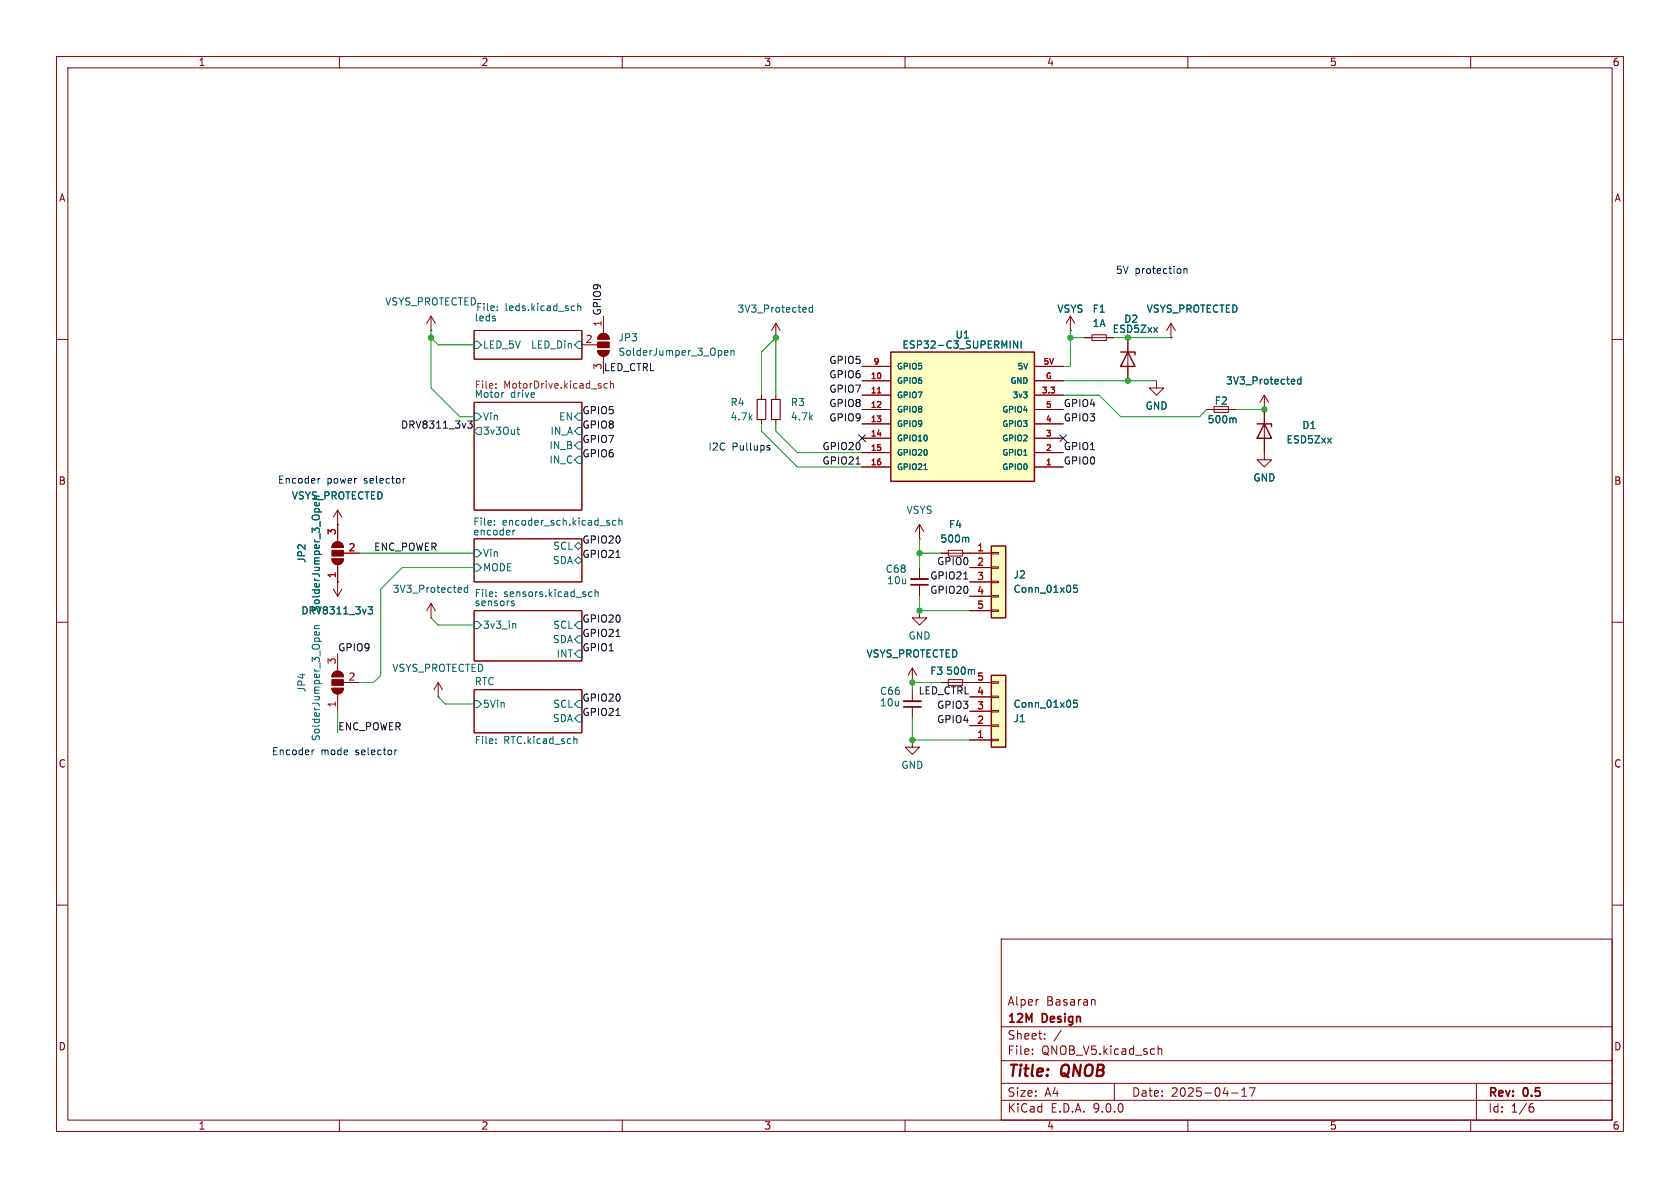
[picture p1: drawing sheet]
<svg xmlns="http://www.w3.org/2000/svg" width="297mm" height="210mm" viewBox="0 0 297 210" stroke-linecap="round" stroke-linejoin="round" font-family="sans-serif">
<g fill="none" stroke="#840000" stroke-width=".18">
<path d="M10 10h277v190h-277zM12 12h273v186h-273zM60 10v2M110 10v2M160 10v2M210 10v2M260 10v2M76.2 58.4h.1M76.2 55.9l-.8 1.3M76.2 55.9l.8 1.3M76.2 55.9v2.5M83.8 58.4h19.1v5.1h-19.1z"/>
<path d="M106 59.2a1.02 1.02 0 0 1 1.1-.2 1.02 1.02 0 0 1 .6 .9h-2zM106.7 55.9v3M137.2 59.7h.1M137.2 57.2l-.8 1.2M137.2 57.2l.7 1.2M137.2 57.2v2.5M189.2 58.4h.1M189.2 55.9l-.7 1.3M189.2 55.9l.8 1.3M189.2 55.9v2.5M191.8 59.7h5M193 59.2h2.6v1h-2.6z"/>
<path d="M207 59.7h.1M207 57.2l-.8 1.2M207 57.2l.8 1.2M207 57.2v2.5M10 60h2M83.8 71.1h19.1v19.1h-19.1zM102.9 61h2.8M105.7 62h2a1.02 1.02 0 0 1-1 1 1.02 1.02 0 0 1-1-1zM106.7 63v3M134.6 69.9v.7M134.6 74.2v.7M285 60h2"/>
<path d="M59.7 92.7h.1M59.7 90.2v2.5M59.7 90.2l-.8 1.2M59.7 90.2l.8 1.2M83.8 95.3h19.1v7.6h-19.1zM10 110h2M58.9 104.1l.8 1.3M59 118.9a1.02 1.02 0 0 1 1.1-.2 1.02 1.02 0 0 1 .6 .9h-2zM59.7 102.9h.1M59.7 102.9v2.5M59.7 115.6v3M60.5 104.1l-.8 1.3"/>
<path d="M83.8 108h19.1v8.8h-19.1zM285 110h2M58.7 121.7h2a1.02 1.02 0 0 1-1 1 1.02 1.02 0 0 1-1-1zM59.7 122.7v3M60.7 120.7h2.8M83.8 121.9h19.1v7.6h-19.1zM161.3 130.8v1.3h1.3l-1.3 1.3-1.3-1.3h1.3M10 160h2M177 166h108v32h-108zM193.2 176.7h.2l.2 .2v.8M285 160h2M60 198v2"/>
<path d="M110 198v2M160 198v2M177 194.5h108M177 191.5h108M177 187.5h108M177 181.5h108M182.5 186.3v.1M182.5 185.5v.1M184.7 183.6v.1M184.7 182.8v.1M187.6 182.1l-1.3 2M197 191.5v3"/>
<path d="M204.7 184.9v1.5M204.7 185.5l.3-.1 .3 .1 .1 .9M210 198v2M217.7 193.2h1.2M219.5 193.8h.9M219.5 192.7l.5-.4v1.5M220.9 192.3h1l-.7 1.5M260 198v2M261 191.5v6.5M270.6 195.7h.4l.2 .3-.1 .5-.5 .1M271 195.1l-.4 .1"/>
</g>
<g fill="none" stroke="#006464" stroke-width=".18">
<path d="M87.9 54.8v.1M87.9 54.1v.2M101.2 54.1h.4M101.6 54.9h-.4M102.1 54.2l.2-.1h.3l.1 .8M102.1 53.6v1.3M142.5 54.4v.2l-.6 .2M143.6 53.9v1.3M143.6 54.4l-.3-.1-.3 .3 .1 .5h.5M83.8 60.3h.7l.6 .7-.6 .6h-.7zM83.8 73h.7l.6 .7-.6 .6h-.7zM84.5 75.6h.6v1.2h-.6l-.7-.6z"/>
<path d="M91.4 75.9h.5M91.5 76.6l.4 .2M101.6 76.2l.6-.6h.7v1.2h-.7zM102.2 60.3h.7v1.3h-.7l-.6-.6zM102.2 78.1h.7v1.3h-.7l-.6-.7zM102.2 73h.7v1.3h-.7l-.6-.6zM128.1 62.4l.6-.1-.1-.3h-.3l-.2 .1v.6h.5M129.2 62.1l.2-.1h.3l.1 .8M129.2 62v.8M83.8 97.2h.7l.6 .6-.6 .6h-.7zM83.8 99.7h.7l.6 .6-.6 .7h-.7zM87.4 92.7v.1"/>
<path d="M87.4 92.1v.1M90.7 93.7v.9M101.6 81.3l.6-.7h.7v1.3h-.7zM101.6 99.1l.6-.7 .7 .7-.7 .6zM101.6 96.5l.6-.6 .7 .6-.7 .7zM107.7 92.5v.3M108.9 92.1l-.4-.1-.2 .2 .1 .6h.5M109.4 92.1l.2-.1 .3 .1 .1 .7M109.4 91.6v1.2M55.6 111.1h.9M56.4 111.7l.1 .4-.2 .2-.6-.1v-.5h.2l.1 .6M56.5 110.6h-.8l-.1 .3 .1 .2"/>
<path d="M65.1 107.3h.8l-.5 .4 .4 .2v.5l-.2 .1h-.5M83.8 109.9h.7l.6 .6-.6 .6h-.7zM87.7 104.7v.1M87.7 105.3v.2M90.8 106.7l.1 .1v.2l-.4 .1M90.8 110.2l.4 .2v.7M101.6 115.6l.6-.7h.7v1.3h-.7zM102.2 109.9h.7v1.2h-.7l-.6-.6zM102.2 112.4h.7v1.3h-.7l-.6-.7zM104.1 105.2l.2 .3 .4-.1M104.7 104.7l-.4-.1-.2 .3M105.2 104.7l.2-.1 .3 .1 .1 .8"/>
<path d="M105.2 104.2v1.3M83.8 123.8h.7l.6 .7-.6 .6h-.7zM87.7 131.3v.1M87.7 130.7v.1M101.5 130.7h.4l.1 .7M101.6 127l.6-.6h.7v1.2h-.7zM102.2 123.8h.7v1.3h-.7l-.6-.6z"/>
</g>
<path d="M87.7 68.5v.1M87.7 68.5l-.1 .1M87.7 67.8v.2M107.4 67.8h-.4l-.2 .2 .1 .6h.5M107.9 67.9l.2-.1h.3l.1 .8M107.9 67.4v1.2" fill="none" stroke="#725600" stroke-width=".18"/>
<path d="M133.9 70.6h1.5v3.6h-1.5z" fill="none" stroke="#840000" stroke-width=".2"/>
<g fill="#840000" stroke="#840000" stroke-width=".18">
<path d="M106 59.2a1.02 1.02 0 0 1 1.1-.2 1.02 1.02 0 0 1 .6 .9h-2z"/>
<path d="M105.7 60.5h2v1h-2z"/>
<path d="M105.7 62h2a1.02 1.02 0 0 1-1 1 1.02 1.02 0 0 1-1-1z"/>
<path d="M58.7 121.7h2a1.02 1.02 0 0 1-1 1 1.02 1.02 0 0 1-1-1z"/>
<path d="M58.7 120.1h2v1.1h-2z"/>
<path d="M59 118.9a1.02 1.02 0 0 1 1.1-.2 1.02 1.02 0 0 1 .6 .9h-2z"/>
</g>
<path d="M175.3 96.5h2.5v12.7h-2.5z" fill="#ffffc2"/>
<path d="M175.3 96.5h2.5v12.7h-2.5z" fill="none" stroke="#840000" stroke-width=".25"/>
<path d="M171.4 97.8h3.9M175.3 97.7h1.2v.2h-1.2zM171.4 100.3h3.9M171.4 102.9h3.9M171.4 105.4h3.9M171.4 108h3.9M175.3 100.2h1.2v.3h-1.2zM175.3 102.7h1.2v.3h-1.2zM175.3 105.3h1.2v.2h-1.2zM175.3 107.8h1.2v.3h-1.2z" fill="none" stroke="#840000" stroke-width=".18"/>
<path d="M190.4 103.4h-.6v.7l.1-.2 .5 .1 .1 .2-.1 .4-.2 .1-.4-.1" fill="none" stroke="#006464" stroke-width=".18"/>
<path d="M157.5 62.2h25.4v22.9h-25.4z" fill="#ffffc2"/>
<path d="M157.5 62.2h25.4v22.9h-25.4zM198.1 62.2h2.6v.5M199.4 62.2l1.3 2.6h-2.6zM222.2 74.9h2.6v.5M223.5 74.9l1.3 2.6h-2.6z" fill="none" stroke="#840000" stroke-width=".25"/>
<g fill="none" stroke="#840000" stroke-width=".18">
<path d="M199.4 59.7v7.6M152.4 67.3h5.1M152.4 64.8h5.1M152.4 77.5h5.1M152.4 74.9h5.1M152.4 72.4h5.1M152.4 69.9h5.1M182.9 67.3h5.1M182.9 64.8h5.1M182.9 77.5h5.1M182.9 74.9h5.1M182.9 72.4h5.1"/>
<path d="M182.9 69.9h5.1M213.4 72.4h5M214.6 71.9h2.6v1h-2.6zM223.5 72.4h.1M223.5 69.9v11.4h1.3l-1.3 1.3-1.3-1.3h1.3M223.5 69.9l-.7 1.2M223.5 69.9l.8 1.2M58.7 98.8h2a1.02 1.02 0 0 1-1 1 1.02 1.02 0 0 1-1-1zM59 96.1a1.02 1.02 0 0 1 1.1-.3 1.02 1.02 0 0 1 .6 1h-2zM59.7 92.7v3.1M59.7 99.8v3.1M60.7 97.8h2.8"/>
<path d="M152.4 82.6h5.1M152.4 80h5.1M162.6 95.3h.1M162.6 92.7l-.8 1.3M162.6 92.7l.7 1.3M162.6 92.7v2.6M166.4 97.8h5M167.6 97.3h2.6v1h-2.6zM182.9 82.6h5.1M182.9 80h5.1M76.2 109.2h.1M76.2 106.7l-.8 1.3"/>
<path d="M76.2 106.7l.8 1.3M76.2 106.7v2.5M77.5 123.2h.1M77.5 120.7l-.8 1.2M77.5 120.7l.7 1.2M77.5 120.7v2.5"/>
</g>
<g fill="none" stroke="#006464" stroke-width=".18">
<path d="M179.9 60.3v1.2l-.7-1.2v1.2M180.5 60.3v1.2M218.1 73.9l.4 .2v.6M228.8 67.1l.1 .2-.6 .2M230 66.6v1.3M230 67.1l-.4-.1-.2 .3 .1 .5h.5M55.6 89.2l.2 .2h.5l.2-.2M55.9 88.8l.1 .6M163.3 83h.6M170.9 95l.4 .2v.6M81.5 103.9l.1 .3-.6 .1M82.7 103.4v1.3"/>
<path d="M82.7 103.9h-.4l-.2 .2 .1 .6h.5"/>
</g>
<path d="M155.1 69.5h.6" fill="none" stroke="#a90000" stroke-width=".18"/>
<g fill="#840000" stroke="#840000" stroke-width=".18">
<path d="M58.7 98.8h2a1.02 1.02 0 0 1-1 1 1.02 1.02 0 0 1-1-1z"/>
<path d="M58.7 97.3h2v1h-2z"/>
<path d="M59 96.1a1.02 1.02 0 0 1 1.1-.3 1.02 1.02 0 0 1 .6 1h-2z"/>
</g>
<path d="M175.3 119.4h2.5v12.7h-2.5z" fill="#ffffc2"/>
<path d="M175.3 119.4h2.5v12.7h-2.5z" fill="none" stroke="#840000" stroke-width=".25"/>
<g fill="none" stroke="#840000" stroke-width=".18">
<path d="M189.2 58.4h.1M191.8 59.7h1.2M195.6 59.7h1.2M199.4 59.7v2.5M207 59.7h.1M137.2 69.9v.7M137.2 74.2v.7M152.4 72.4h5.1M152.4 67.3h5.1M152.4 64.8h5.1M152.4 77.5h5.1M152.4 74.9h5.1"/>
<path d="M152.4 69.9h5.1M182.9 72.4h5.1M182.9 67.3h5.1M182.9 64.8h5.1M182.9 77.5h5.1M182.9 74.9h5.1M182.9 69.9h5.1M199.4 64.8v2.5M204.5 67.3v1.3h1.2l-1.2 1.3-1.3-1.3h1.3M213.4 72.4h1.2M217.2 72.4h1.2M223.5 72.4h.1"/>
<path d="M223.5 72.4v2.5M223.5 77.5v2.5M59.7 92.7h.1M59.7 92.7v2.6M61 97.8h2.5M152.4 82.6h5.1M152.4 80h5.1M166.4 97.8h1.2M170.2 97.8h5.1M182.9 82.6h5.1M182.9 80h5.1M59.7 102.9h.1"/>
<path d="M59.7 100.3v2.6M161.3 118.1l-.8 1.3M161.3 118.1l.8 1.3M161.3 118.1v2.6M162.6 108v1.2h1.2l-1.2 1.3-1.3-1.3h1.3M162.6 100.3v2.1M162.6 103.4v2M171.4 100.3h3.9M171.4 102.9h3.9M171.4 105.4h3.9M171.4 108h3.9M161.3 120.7h.1"/>
<path d="M161.3 121.9v2.1M161.3 125v2M166.4 120.7h8.9M167.6 120.1h2.6v1.1h-2.6zM171.4 130.8h3.9M171.4 128.3h3.9M171.4 125.7h3.9M171.4 123.2h3.9M175.3 130.7h1.2v.2h-1.2zM175.3 128.1h1.2v.3h-1.2zM175.3 125.6h1.2v.3h-1.2zM175.3 123.1h1.2v.2h-1.2z"/>
<path d="M175.3 120.5h1.2v.3h-1.2z"/>
</g>
<g fill="none" stroke="#006464" stroke-width=".18">
<path d="M179.9 60.3v1.2l-.7-1.2v1.2M180.5 60.3v1.2M218.1 73.9l.4 .2v.6M228.8 67.1l.1 .2-.6 .2M230 66.6v1.3M230 67.1l-.4-.1-.2 .3 .1 .5h.5M55.6 89.2l.2 .2h.5l.2-.2M55.9 88.8l.1 .6M163.3 83h.6M170.9 95l.4 .2v.6M65.1 107.3h.8l-.5 .4 .4 .2v.5l-.2 .1h-.5M171.9 118.4l.4 .1v.7"/>
<path d="M190.4 103.4h-.6v.7l.1-.2 .5 .1 .1 .2-.1 .4-.2 .1-.4-.1M190.4 123.8h-.6v.6l.1-.1h.5l.1 .2-.1 .4-.2 .1-.4-.1"/>
</g>
<path d="M161 103.4h3.1M159.8 125h3" fill="none" stroke="#840000" stroke-width=".3"/>
<path d="M161 102.4h3.1M159.8 124h3" fill="none" stroke="#840000" stroke-width=".33"/>
<path d="M136.4 70.6h1.5v3.6h-1.5z" fill="none" stroke="#840000" stroke-width=".2"/>
<path d="M82.7 74.4h.8l-.4 .5 .3 .1v.6l-.2 .1-.4-.1M108.9 98.5h.7M151.3 82h.8M108.9 112.5h.7M170.4 102.4h.7M108.9 126.5h.7" fill="none" stroke="#0f0f0f" stroke-width=".18"/>
<g fill="none" stroke="#009600" stroke-width=".18">
<path d="M76.2 59.7l1.3 1.3h6.3M76.2 58.4v10.2l5.1 5.1h2.5M189.2 59.7h2.6M189.2 58.4v6.4h-1.2M196.8 59.7h10.2M134.6 69.9v-7.7l2.6-2.5v10.2M134.6 74.9v1.3l6.4 6.4h11.4M137.2 74.9v1.3l3.8 3.8h11.4M188 69.9h6.3l3.8 3.8h14l1.3-1.3M188 67.3h16.5M218.4 72.4h5.1M63.5 97.8h20.3"/>
<path d="M162.6 97.8h3.8M162.6 95.3v5M76.2 109.2l1.3 1.3h6.3M83.8 100.3h-12.7l-3.8 3.8v15.3l-1.3 1.3h-2.5M162.6 105.4v2.6h8.8M59.7 125.7v3.8M77.5 123.2l1.2 1.3h5.1M161.3 127v3.8h10.1M166.4 120.7h-5.1v1.2"/>
</g>
<path d="M151.8 76.9l1.2 1.2M153 76.9l-1.2 1.2M187.4 76.9l1.2 1.2M188.6 76.9l-1.2 1.2" fill="none" stroke="#000084" stroke-width=".18"/>
<path d="M209.3 47.5v.8M209.3 47.6l.2-.1h.3v.8M135.6 79.1l.5 .2v.2l-.4 .1M135.6 78.8h.5M56.6 84.6l-.4 .2M71.3 84.6v.8M71.6 84.6l-.3 .2M55.5 132.6l-.3 .2M69.8 132.6v.8M70.2 132.6l-.4 .2" fill="none" stroke="#0000c2" stroke-width=".18"/>
<path d="M155.1 69.5h.6" fill="none" stroke="#a90000" stroke-width=".18"/>
<g fill="#009600" stroke="#009600" stroke-width=".18">
<circle cx="76.2" cy="59.7" r=".46"/>
<circle cx="199.4" cy="59.7" r=".46"/>
<circle cx="223.5" cy="72.4" r=".46"/>
<circle cx="199.4" cy="67.3" r=".46"/>
<circle cx="189.2" cy="59.7" r=".46"/>
<circle cx="137.2" cy="59.7" r=".46"/>
<circle cx="162.6" cy="97.8" r=".46"/>
<circle cx="161.3" cy="130.8" r=".46"/>
<circle cx="162.6" cy="108" r=".46"/>
<circle cx="161.3" cy="120.7" r=".46"/>
</g>
<g font-size="2.8" fill="#840000">
<text x="178" y="190.9">Title:</text>
<text x="187.7" y="190.9">QNOB</text>
</g>
<g font-size="2.1" fill="#840000">
<text x="178" y="178">Alper</text>
<text x="184.9" y="178">Basaran</text>
<text x="178" y="184">Sheet:</text>
<text x="178" y="181.2">12M</text>
<text x="184.3" y="181.2">Design</text>
<text x="178" y="186.7">File:</text>
<text x="184.1" y="186.7">QNOB_V5.kicad_sch</text>
<text x="178" y="196.9">KiCad</text>
<text x="178" y="194.1">Size:</text>
<text x="184.7" y="194.1">A4</text>
<text x="185.7" y="196.9">E.D.A.</text>
<text x="193.3" y="196.9">9.0.0</text>
<text x="200" y="194.1">Date:</text>
<text x="207" y="194.1">2025-04-17</text>
<text x="263" y="194.3">Rev:</text>
<text x="263" y="196.9">Id:</text>
<text x="267.1" y="196.9">1/6</text>
<text x="269.4" y="194.3">0.5</text>
</g>
<g font-size="1.8" fill="#840000">
<text x="35" y="11.9">1</text>
<text x="85" y="11.9">2</text>
<text x="135" y="11.9">3</text>
<text x="185" y="11.9">4</text>
<text x="235" y="11.9">5</text>
<text x="285" y="11.9">6</text>
<text x="10.3" y="35.9">A</text>
<text x="285.3" y="35.9">A</text>
<text x="10.3" y="85.9">B</text>
<text x="285.3" y="85.9">B</text>
<text x="10.3" y="135.9">C</text>
<text x="285.3" y="135.9">C</text>
<text x="10.3" y="185.9">D</text>
<text x="285.3" y="185.9">D</text>
<text x="35" y="199.9">1</text>
<text x="85" y="199.9">2</text>
<text x="135" y="199.9">3</text>
<text x="185" y="199.9">4</text>
<text x="235" y="199.9">5</text>
<text x="285" y="199.9">6</text>
</g>
<g font-size="1.8" fill="#0000c2">
<text x="197.2" y="48.6">5V</text>
<text x="200.6" y="48.6">protection</text>
<text x="125.1" y="79.9">I2C</text>
<text x="129.4" y="79.9">Pullups</text>
<text x="49" y="85.7">Encoder</text>
<text x="57.8" y="85.7">power</text>
<text x="64.4" y="85.7">selector</text>
<text x="48" y="133.7">Encoder</text>
<text x="56.7" y="133.7">mode</text>
<text x="63" y="133.7">selector</text>
</g>
<g font-size="1.8" fill="#006464">
<text x="68" y="54.2">VSYS_PROTECTED</text>
<text x="83.8" y="56.9">leds</text>
<text x="84.1" y="55.3">File:</text>
<text x="89.3" y="55.3">leds.kicad_sch</text>
<text x="130.3" y="55.5">3V3_Protected</text>
<text x="186.8" y="55.5">VSYS</text>
<text x="193.1" y="55.5">F1</text>
<text x="193.1" y="58">1A</text>
<text x="196.6" y="59">ESD5Zxx</text>
<text x="198.6" y="57.3">D2</text>
<text x="202.6" y="55.5">VSYS_PROTECTED</text>
<text x="85.3" y="61.8">LED_5V</text>
<text x="93.8" y="61.8">LED_Din</text>
<text x="109.2" y="60.6">JP3</text>
<text x="109.2" y="63.1">SolderJumper_3_Open</text>
<text x="159.4" y="61.8">ESP32-C3_SUPERMINI</text>
<text x="168.8" y="60">U1</text>
<text x="129" y="72">R4</text>
<text x="139.7" y="72">R3</text>
<text x="214.6" y="71.7">F2</text>
<text x="216.6" y="68.2">3V3_Protected</text>
<text x="85.3" y="74.5">Vin</text>
<text x="85.3" y="77.1">3v3Out</text>
<text x="97.2" y="77.1">IN_A</text>
<text x="98.7" y="74.5">EN</text>
<text x="129" y="74.5">4.7k</text>
<text x="139.7" y="74.5">4.7k</text>
<text x="202.4" y="72.6">GND</text>
<text x="213.4" y="75">500m</text>
<text x="230.1" y="76">D1</text>
<text x="97" y="79.6">IN_B</text>
<text x="97" y="82.1">IN_C</text>
<text x="227.3" y="78.6">ESD5Zxx</text>
<text x="51.5" y="88.5">VSYS_PROTECTED</text>
<text x="221.5" y="85.3">GND</text>
<text x="83.6" y="94.7">encoder</text>
<text x="83.6" y="93.2">File:</text>
<text x="88.8" y="93.2">encoder_sch.kicad_sch</text>
<text x="160.2" y="91">VSYS</text>
<text x="167.7" y="93.6">F4</text>
<text x="54.2" y="99.6" transform="rotate(-90 54.2 99.6)">JP2</text>
<text x="85.3" y="98.7">Vin</text>
<text x="85.3" y="101.2">MODE</text>
<text x="97.6" y="99.9">SDA</text>
<text x="97.7" y="97.4">SCL</text>
<text x="156.5" y="101.4">C68</text>
<text x="166.1" y="96.1">500m</text>
<text x="69.3" y="105">3V3_Protected</text>
<text x="83.8" y="107.2">sensors</text>
<text x="83.8" y="105.9">File:</text>
<text x="89" y="105.9">sensors.kicad_sch</text>
<text x="156.7" y="103.5">10u</text>
<text x="179.1" y="102.5">J2</text>
<text x="179.1" y="105">Conn_01x05</text>
<text x="53.2" y="108.8">DRV8311_3v3</text>
<text x="56.7" y="108.3" transform="rotate(-90 56.7 108.3)">SolderJumper_3_Open</text>
<text x="85.3" y="111.4">3v3_in</text>
<text x="97.6" y="113.9">SDA</text>
<text x="97.7" y="111.4">SCL</text>
<text x="160.5" y="113.3">GND</text>
<text x="69.3" y="119">VSYS_PROTECTED</text>
<text x="98.3" y="116.4">INT</text>
<text x="153.1" y="116.4">VSYS_PROTECTED</text>
<text x="164.4" y="119.5">F3</text>
<text x="167.2" y="119.5">500m</text>
<text x="54.2" y="122.5" transform="rotate(-90 54.2 122.5)">JP4</text>
<text x="83.8" y="121.2">RTC</text>
<text x="85.3" y="125.3">5Vin</text>
<text x="97.7" y="125.3">SCL</text>
<text x="155.5" y="123">C66</text>
<text x="155.5" y="125.1">10u</text>
<text x="179.1" y="125.3">Conn_01x05</text>
<text x="56.7" y="131.1" transform="rotate(-90 56.7 131.1)">SolderJumper_3_Open</text>
<text x="83.8" y="131.9">File:</text>
<text x="89" y="131.9">RTC.kicad_sch</text>
<text x="97.6" y="127.9">SDA</text>
<text x="179.1" y="127.9">J1</text>
<text x="159.3" y="136.1">GND</text>
</g>
<g font-size="1.8" fill="#0f0f0f">
<text x="106.4" y="57.9" transform="rotate(-90 106.4 57.9)">1 GPIO9</text>
<text x="106.7" y="65.7">LED_CTRL</text>
<text x="146.5" y="64.4">GPIO5</text>
<text x="146.5" y="67">GPIO6</text>
<text x="146.5" y="69.5">GPIO7</text>
<text x="70.8" y="75.9">DRV8311_3v3</text>
<text x="102.9" y="75.9">GPIO8</text>
<text x="102.9" y="73.3">GPIO5</text>
<text x="146.5" y="72">GPIO8</text>
<text x="146.5" y="74.6">GPIO9</text>
<text x="188" y="72">GPIO4</text>
<text x="188" y="74.6">GPIO3</text>
<text x="102.9" y="80.9">GPIO6</text>
<text x="102.9" y="78.4">GPIO7</text>
<text x="145.3" y="79.7">GPIO20</text>
<text x="145.3" y="82.2">GPIO21</text>
<text x="188" y="82.2">GPIO0</text>
<text x="188" y="79.7">GPIO1</text>
<text x="66" y="97.4">ENC_POWER</text>
<text x="102.9" y="96.2">GPIO20</text>
<text x="102.9" y="98.7">GPIO21</text>
<text x="165.6" y="100">GPIO0</text>
<text x="164.4" y="102.5">GPIO21</text>
<text x="164.4" y="105.1">GPIO20</text>
<text x="102.9" y="110.1">GPIO20</text>
<text x="102.9" y="112.7">GPIO21</text>
<text x="59.7" y="115.2">GPIO9</text>
<text x="102.9" y="115.2">GPIO1</text>
<text x="102.9" y="124.1">GPIO20</text>
<text x="162.3" y="122.8">LED_CTRL</text>
<text x="165.6" y="125.4">GPIO3</text>
<text x="59.7" y="129.2">ENC_POWER</text>
<text x="102.9" y="126.7">GPIO21</text>
<text x="165.6" y="127.9">GPIO4</text>
</g>
<g font-size="1.8" fill="#a90000">
<text x="103.4" y="60.7">2</text>
<text x="106.4" y="65.5" transform="rotate(-90 106.4 65.5)">3</text>
<text x="59.4" y="94.7" transform="rotate(-90 59.4 94.7)">3</text>
<text x="61.5" y="97.5">2</text>
<text x="172.6" y="97.5">1</text>
<text x="172.6" y="100.1">2</text>
<text x="59.4" y="102.3" transform="rotate(-90 59.4 102.3)">1</text>
<text x="172.6" y="102.6">3</text>
<text x="172.6" y="105.2">4</text>
<text x="172.6" y="107.7">5</text>
<text x="59.4" y="117.5" transform="rotate(-90 59.4 117.5)">3</text>
<text x="59.4" y="125.2" transform="rotate(-90 59.4 125.2)">1</text>
<text x="61.5" y="120.4">2</text>
<text x="172.6" y="125.5">3</text>
<text x="172.6" y="122.9">4</text>
<text x="172.6" y="120.4">5</text>
<text x="172.6" y="130.6">1</text>
<text x="172.6" y="128">2</text>
</g>
<g font-size="1.8" fill="#725600">
<text x="83.8" y="70.4">Motor</text>
<text x="83.8" y="69">File:</text>
<text x="89" y="69">MotorDrive.kicad_sch</text>
<text x="90.3" y="70.4">drive</text>
</g>
<g font-size="1.4" fill="#a90000">
<text x="154.3" y="64.5">9</text>
<text x="184.4" y="64.5">5V</text>
<text x="153.8" y="69.6">11</text>
<text x="153.8" y="67.1">10</text>
<text x="184.1" y="69.6">3.3</text>
<text x="184.8" y="67.1">G</text>
<text x="153.8" y="77.2">14</text>
<text x="153.8" y="74.7">13</text>
<text x="153.8" y="72.1">12</text>
<text x="184.8" y="77.2">3</text>
<text x="184.8" y="74.7">4</text>
<text x="184.8" y="72.1">5</text>
<text x="153.8" y="82.3">16</text>
<text x="153.8" y="79.8">15</text>
<text x="184.8" y="82.3">1</text>
<text x="184.8" y="79.8">2</text>
</g>
<g font-size="1.4" fill="#006464">
<text x="158.5" y="65.5">GPIO5</text>
<text x="179.8" y="65.5">5V</text>
<text x="158.5" y="70.6">GPIO7</text>
<text x="158.5" y="68">GPIO6</text>
<text x="178.5" y="68">GND</text>
<text x="178.9" y="70.6">3v3</text>
<text x="158.5" y="75.7">GPIO9</text>
<text x="158.5" y="73.1">GPIO8</text>
<text x="177.1" y="75.7">GPIO3</text>
<text x="177.1" y="73.1">GPIO4</text>
<text x="158.5" y="83.3">GPIO21</text>
<text x="158.5" y="80.7">GPIO20</text>
<text x="158.5" y="78.2">GPIO10</text>
<text x="177.1" y="83.3">GPIO0</text>
<text x="177.1" y="80.7">GPIO1</text>
<text x="177.1" y="78.2">GPIO2</text>
</g>
</svg>
